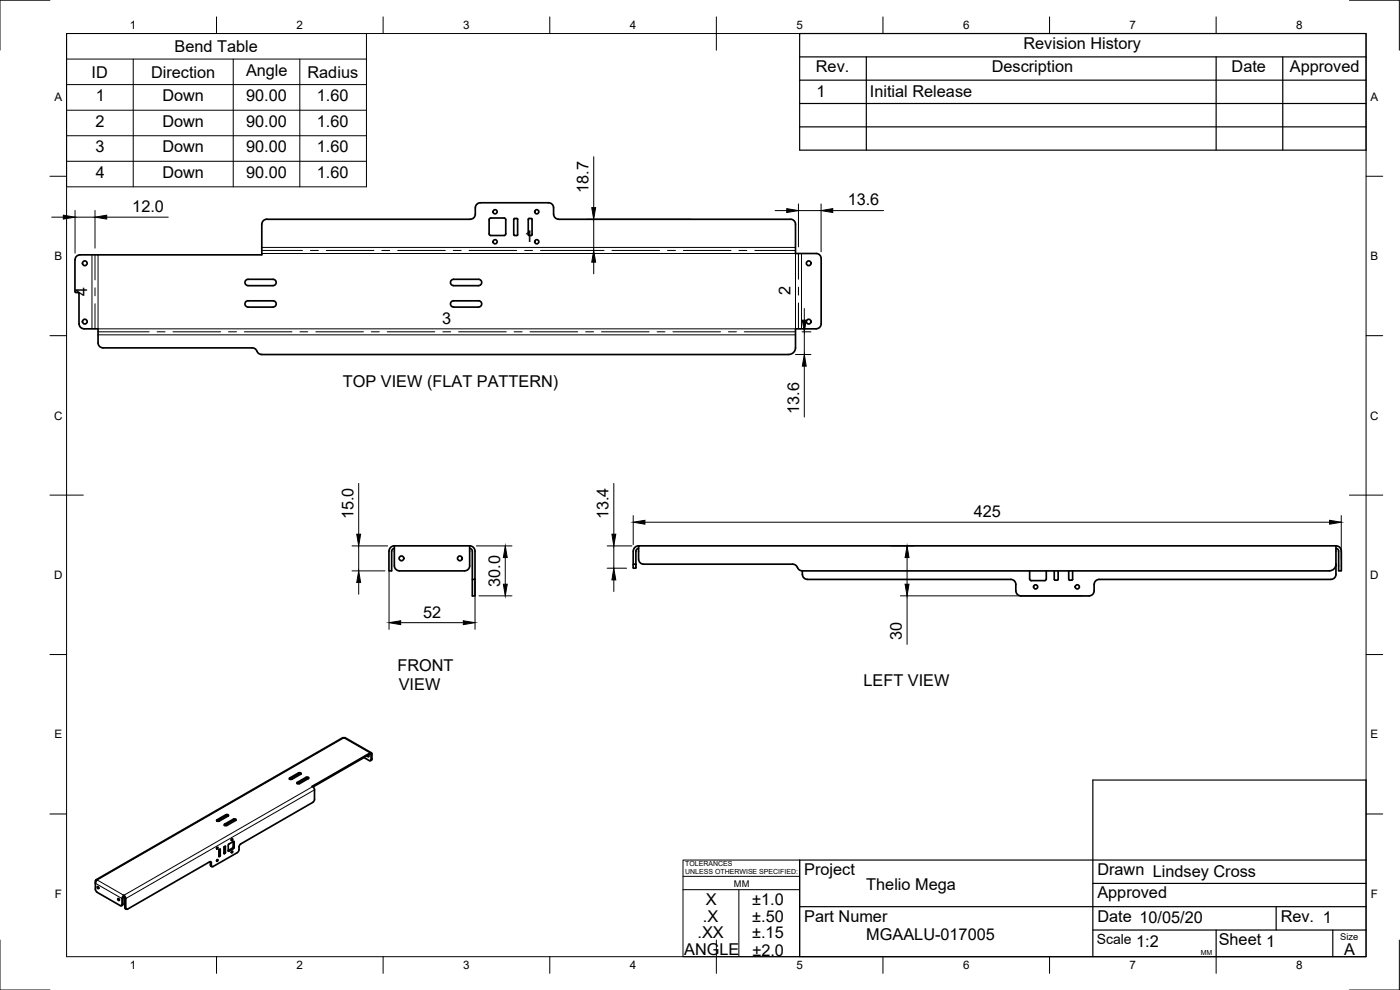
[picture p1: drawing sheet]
<svg xmlns="http://www.w3.org/2000/svg" width="420mm" height="297mm" viewBox="0 0 420 297" stroke-linecap="round" stroke-linejoin="round" font-family="sans-serif">
<!-- layer: Visible -->
<g fill="none" stroke="#000" stroke-width=".51">
<path d="M146.8 65.9l.5-.5h4l.5 .5M146.8 65.9v4.3l.5 .5h4l.4-.3 .1-4.5M155.3 65.8v4.6M155.4 65.8l-.3-.2h-.7l-.2 .2v4.6l.2 .3 .7-.1 .3-.2M158.6 65.6h.8l.3 .2v4.6l-.3 .3-.6-.1-.3-.2zM166.1 64.3v-2a1.49 1.49 0 0 0-1.5-1.5h-20.4a1.52 1.52 0 0 0-1.6 1.5v2a1.52 1.52 0 0 1-1.5 1.5h-61a1.52 1.52 0 0 0-1.5 1.5v9.2h-54.6a1.52 1.52 0 0 0-1.5 1.5v9.5l.3 .2M166.2 64.3a1.52 1.52 0 0 0 1.4 1.5h69.6a1.49 1.49 0 0 1 1.5 1.5v8.8h6.3a1.49 1.49 0 0 1 1.4 1.5v19.6a1.49 1.49 0 0 1-1.4 1.4l-6.3 .1v5.7a2 2 0 0 1-2 1.9M22.8 87.8h.7M23.5 87.7l.2 .3v9.2a1.52 1.52 0 0 0 1.5 1.5h4.2v4.2a1.52 1.52 0 0 0 1.5 1.5h44.8l.7 .1 .7 .9M73.8 84.1l.7-.3h7.4a.95 .95 0 0 1 1 1 .95 .95 0 0 1-1 .9h-7.4a.94 .94 0 0 1-.9-.6 .94 .94 0 0 1 .2-1zM73.8 90.5l.7-.3h7.4a.95 .95 0 0 1 1 1 .95 .95 0 0 1-1 .9h-7.4a.94 .94 0 0 1-.9-.6 .94 .94 0 0 1 .2-1zM135.5 84.1l.6-.3h7.5a.95 .95 0 0 1 1 1 .95 .95 0 0 1-1 .9h-7.5a.94 .94 0 0 1-.8-.6 .94 .94 0 0 1 .2-1z"/>
<path d="M135.5 90.5l.6-.3h7.5a.95 .95 0 0 1 1 1 .95 .95 0 0 1-1 .9h-7.5a.94 .94 0 0 1-.8-.6 .94 .94 0 0 1 .2-1zM77.1 105.4l.7 .8 .7 .1M78.5 106.4h158.2M118.3 163.8v6M118.3 163.8h22.6M118.4 163.8a1.63 1.63 0 0 0-1.7 1.6v5.9h.8v-5.9a.83 .83 0 0 1 .9-.8M140.9 163.8v6a1.49 1.49 0 0 1-1.4 1.5h-19.7a1.54 1.54 0 0 1-1.4-1.5M141 164.6a.79 .79 0 0 1 .8 .8v13.4h.8v-5M141 163.8a1.6 1.6 0 0 1 1.6 1.6v8.4h-.8M190 169.3v1.2h.8v-1.2M191.6 167.8v-4h209.3v8.5a1.49 1.49 0 0 1-1.5 1.5h-69.5M191.7 164.6a.83 .83 0 0 0-.9 .8v3.9"/>
<path d="M191.7 163.8a1.63 1.63 0 0 0-1.7 1.6v3.9h.8M191.7 167.8a1.49 1.49 0 0 0 1.4 1.5h44.8l.7 .2 1.1 1.4 1 .4M240.8 171.3v1M240.8 172.3a1.49 1.49 0 0 0 1.5 1.5M242.3 173.8h61.1a1.49 1.49 0 0 1 1.5 1.5v2M304.9 177.3a1.49 1.49 0 0 0 1.5 1.5h20.5M309 171.3v2.4l.3 .4 4.2 .1M314 171.3v2.4l-.5 .5M316.4 171.3v2.5l.3 .3M317.6 171.3v2.5l-.3 .3h-.6M320.7 171.3l.1 2.5 .2 .3h.7l.2-.3v-2.5M328.4 175.4v1.9a1.49 1.49 0 0 1-1.5 1.5"/>
<path d="M329.9 173.8a1.49 1.49 0 0 0-1.5 1.5M400.9 163.8a1.6 1.6 0 0 1 1.6 1.6v5.9h-.8v-5.9a.79 .79 0 0 0-.8-.8M401 169.3a2 2 0 0 1-2 2h-158.3M86.9 233.4l2.7-1.5 .8 .1-2.8 1.8h-.7zM89.2 235.1h.1M90.3 232.2h-.7l-2.7 1.6M91.9 233.2l-2.8 1.8 .8 .1 2.6-1.5M91.9 233.5l-2.7 1.6M91.9 233.2l.8 .1-.1 .3-.7-.1M94.4 239.8l-.5 .9-21.6 12.5-.5 .6-.1 1.1M109.3 227.3l1.5 .9M110.2 226.7l.4 .4-.1-.5 .2 .3"/>
<path d="M111.1 226.3l-17.1 9.8M111.1 226.2l.3 .2-.1 1.5-.2 .4-.3-.1M111.5 225.9l-7.9-4.5h-.8l-74 42.6M111.6 226.2l-.1-.3h-.4l-17.4 10 .7 .8v3.1M111.6 226.3v1.6l-.4 .3M63.1 258.5l.1 .2M63.1 258.7l.1 1 .4 .3M65.1 254.3l.3 .1-.3 .3zM65.1 258h.3l-.3 .4zM65.1 246v.4h.7M65.1 254.3l-.1 .2M65.1 258l-.1 .2"/>
<path d="M65.7 256.7h.1M65.8 254.9l.3-.1v1.9l-.3 .3M65.8 254.9v2.1M65.8 254.9v1.7M65.8 256.6v.1M67.3 256.1v-1.9l.3-.3v1.9l-.3 .3M67.4 254l-.2 1.9M67.4 247.3l2.7-1.5 .8 .1-2.8 1.8h-.7zM67.8 244.8l-2.7 1.5M67.8 244.5l-2.7 1.5M67.8 244.8h.7M67.8 244.5l.4-.1 .4 .3-2.8 1.7"/>
<path d="M69.5 255.5h.4l-.4 .4zM69.5 251.8h.4l-.4 .4zM69.6 255.4l-.2 .3M69.6 251.7l-.2 .3M69.8 254.4l-1.3 .8M70 252.5l-.2 1.9M70.3 252.5h-.2l-1.5 .9v2l1.5-.8 .2-.3M70.3 252.6v1.7M70.8 246.1h-.7l-2.7 1.5M71.7 254.9l-.5 .9-7.2 4.2-.5-.1-.1-1.3h-.5l-24.9 14.2-.3-.3v-3.2l-.5-.7-.5 .7-.1 2.1M28.6 264.4v2.4M28.6 266.8l.6 .9"/>
<path d="M28.6 264.4l.2-.4h.4l-.6 1M29.1 267.7l7 4M29.4 266.1l.2 .3M35.6 269.6l.2 .4M36.4 271.8l.5-.4v-2l.3-.4 .3 .5 .1 3.1M36.6 271.4l-.2 .4-.3-.1M37.2 268.6v.4M37.6 272.7l.3 .1"/>
<circle cx="25.5" cy="79" r=".71"/>
<circle cx="148.6" cy="63.5" r=".62"/>
<circle cx="148.6" cy="72.5" r=".62"/>
<circle cx="161.1" cy="72.5" r=".62"/>
<circle cx="161.1" cy="63.5" r=".62"/>
<circle cx="242.7" cy="79" r=".71"/>
<circle cx="25.5" cy="96.5" r=".71"/>
<circle cx="242.7" cy="96.5" r=".71"/>
<circle cx="120.5" cy="167.5" r=".71"/>
<circle cx="138" cy="167.5" r=".71"/>
<circle cx="310.8" cy="176.1" r=".62"/>
<circle cx="323.3" cy="176.1" r=".62"/>
<circle cx="29.4" cy="266.3" r=".26"/>
<circle cx="35.6" cy="269.9" r=".26"/>
</g>
<!-- layer: Center Lines -->
<g fill="none" stroke="#000" stroke-width=".3">
<path d="M28.5 76.5v7.5M78.6 75.1h12.2M93.2 75.1h2.3M97.9 75.1h14.3M114.6 75.1h2.4M119.4 75.1h14.2M136 75.1h2.4M140.8 75.1h14.3M157.5 75.1h2.3M162.2 75.1h14.3M178.9 75.1h2.4M183.7 75.1h14.3"/>
<path d="M200.3 75.1h2.4M205.1 75.1h14.3M221.8 75.1h2.3M226.5 75.1h12.2M239.6 76.1v7.7M28.5 86.4v2.3M28.5 91.1v7.6M29.4 99.6h15.4M47.1 99.6h2.4M51.9 99.6h14.3M68.6 99.6h2.4M73.3 99.6h14.3"/>
<path d="M90 99.6h2.4M94.8 99.6h14.3M111.4 99.6h2.4M116.2 99.6h14.3M132.9 99.6h2.4M137.6 99.6h14.3M154.3 99.6h2.4M159.1 99.6h14.3M175.7 99.6h2.4M180.5 99.6h14.3M197.2 99.6h2.4M202 99.6h14.2"/>
<path d="M218.6 99.6h2.4M223.4 99.6h15.3M239.6 86.2v2.3M239.6 90.9v7.8"/>
</g>
<!-- layer: Visible Narrow -->
<g fill="none" stroke="#000" stroke-width=".3">
<path d="M27.6 76.5v22.2M78.6 76.1h160.1v22.6h-209.3v-22.2M78.6 74.2h160.1M240.5 76.1v22.6M29.4 100.5h209.3M86.9 233.4v.4M89.2 234.7v.4M89.6 231.9v.3M91.9 233.2v.3M94.4 237l-56.7 32.6-.2-.1M104.6 229.7v.3M111.4 226.4l-.3-.1v-.4l-7.9-4.5-74 42.6 8 4.6 56.6-32.6"/>
<path d="M111.6 227.7l-.2 .2M63.1 258.7l.3 .2M63.1 259.5l.3 .2M65.1 246v.3M65.7 257h.1M65.7 256.7l.3 .2M65.8 256.6l.3 .1M66 254.8l.1 .1M67.2 256.1h.1M67.3 255.8l.3 .2M67.4 255.7l.2 .1M67.4 247.3v.3"/>
<path d="M67.6 253.9v.1M67.8 244.5v.3M68.5 255.3l.2 .1M69.8 254.4l.3 .2M70 254.1l.3 .2M70.1 245.8v.3M70.1 252.5l.2 .1M28.6 265l8 4.6M28.6 264.4l.2 .1M36.9 271.3l-.3 .1M37.5 272.3l.2 .2"/>
</g>
<!-- layer: Border -->
<g fill="none" stroke="#000" stroke-width=".3">
<path d="M15 .1h-15v15M20 10.1h390v276.9h-390zM65 5.1v5M115 5.1v5M165 5.1v5M215 5.1v10M265 5.1v5M315 5.1v5M365 5.1v5M405 .1h15v15M15 52.9h5M410 52.9h5"/>
<path d="M15 100.7h5M410 100.7h5M15 148.6h10M405 148.6h10M15 196.4h5M410 196.4h5M15 244.2h5M410 244.2h5M0 282.1v14.9h15M65 287v5M115 287v5M165 287v5"/>
<path d="M215 282.1v9.9M265 287v5M315 287v5M365 287v5M420 282.1v14.9h-15"/>
</g>
<!-- layer: TitleBlock -->
<g fill="none" stroke="#000" stroke-width=".36">
<path d="M240 10.1h170v34.9h-170zM240 17.1h170M260 17.1v27.9M365 17.1v27.9M385 17.1v27.9M240 38.1h170M240 31.1h170M240 24.1h170M410 258h-170v29h170v-53h-82v53M240 272h170M328 279h82M328 265.1h82"/>
<path d="M365 279v8M383 272v7M400 279v8"/>
</g>
<path d="M205 258h35v29h-35zM205 262.9h35M205 266.9h35M221.7 266.9v20" fill="none" stroke="#000" stroke-width=".3"/>
<!-- layer: BOM -->
<path d="M20 10.1h90v46h-90zM20 17.7h90M40 17.7v38.4M70 17.7v38.4M90 17.7v38.4M20 25.4h90M20 33.1h90M20 40.7h90M20 48.4h90" fill="none" stroke="#000" stroke-width=".3"/>
<!-- layer: Dimensions -->
<g fill="none" stroke="#000" stroke-width=".3">
<path d="M178.2 47v15.3M15.5 65.2h3.5M22.5 63.1v12.9M22.5 65.2h6M28.5 63.1v11.4M32 65.2h18.5M176.2 75.1h3.1M176.2 65.8h31.2M178.2 65.8v9.3M178.2 78.7v3.5M232.6 63.2h3.5M239.6 61.2v12.9"/>
<path d="M239.6 63.2h6.8M246.4 61.2v14.4M249.9 63.2h15.3M240.7 99.6h2.7M241.4 92.6v3.5M241.4 99.6v6.8M238.7 106.4h4.7M241.4 109.9v15.2M107.7 145v15.3M184.2 145v15.3M190 154.7v8.7M193.5 156.7h205.5"/>
<path d="M402.5 154.7v13.1M105.6 171.3h9.9M105.6 163.8h10.8M107.7 163.8v7.5M107.7 174.8v3.5M116.8 171.3v17.5M142.6 174.4v14.4M142.9 163.8h10.7M143.7 178.8h9.9M151.6 167.3v8M182.2 163.8h7.4M182.2 170.5h5.8"/>
<path d="M184.2 163.8v6.7M184.2 174v3.5M267.3 163.8h6.9M270.2 178.8h54.6M272.2 167.3v8M272.2 178.8v14.5M120.2 186.8h18.8"/>
</g>
<g fill="#000" stroke="#000" stroke-width=".3">
<path d="M19 64.6l3.5 .6-3.5 .5zM28.5 65.2l3.5-.6v1.1zM178.2 75.1l.6 3.6h-1.2zM177.6 62.3h1.2l-.6 3.5zM236.1 62.6l3.5 .6-3.5 .6zM246.4 63.2l3.5-.6v1.2zM240.8 96.1h1.2l-.6 3.5zM241.4 106.4l.6 3.5h-1.2zM190 156.7l3.5-.6v1.2zM399 156.1l3.5 .6-3.5 .6zM107.7 171.3l.5 3.5h-1.1zM107.1 160.3h1.1l-.5 3.5z"/>
<path d="M151.1 175.3h1.1l-.6 3.5zM151.6 163.8l.6 3.5h-1.1zM184.2 170.5l.6 3.5h-1.2zM183.6 160.3h1.2l-.6 3.5zM272.2 163.8l.6 3.5h-1.2zM271.6 175.3h1.2l-.6 3.5zM116.8 186.8l3.4-.5v1.1zM139 186.3l3.6 .5-3.6 .6z"/>
</g>
<g font-size="4.9">
<text x="52.4" y="15.6">Bend Table</text>
<text x="307.1" y="14.6">Revision History</text>
<text x="27.5" y="23.3">ID</text>
<text x="45.3" y="23.3">Direction</text>
<text x="73.8" y="22.8">Angle</text>
<text x="92.3" y="23.3">Radius</text>
<text x="244.9" y="21.6">Rev.</text>
<text x="297.6" y="21.6">Description</text>
<text x="369.6" y="21.6">Date</text>
<text x="387.1" y="21.6">Approved</text>
<text x="245" y="29.1">1</text>
<text x="261.1" y="29.1">Initial Release</text>
<text x="28.8" y="30.4">1</text>
<text x="48.7" y="30.4">Down</text>
<text x="73.9" y="30.4">90.00</text>
<text x="95.1" y="30.4">1.60</text>
<text x="28.7" y="38.1">2</text>
<text x="48.7" y="38.1">Down</text>
<text x="73.9" y="38.1">90.00</text>
<text x="95.1" y="38.1">1.60</text>
<text x="28.6" y="45.7">3</text>
<text x="48.7" y="45.7">Down</text>
<text x="73.9" y="45.7">90.00</text>
<text x="95.1" y="45.7">1.60</text>
<text x="28.7" y="53.4">4</text>
<text x="48.7" y="53.4">Down</text>
<text x="73.9" y="53.4">90.00</text>
<text x="95.1" y="53.4">1.60</text>
<text x="176.6" y="57.8" transform="rotate(-90 176.6 57.8)">18.7</text>
<text x="39.7" y="63.6">12.0</text>
<text x="254.4" y="61.6">13.6</text>
<text x="157.5" y="72.8">1</text>
<text x="26.1" y="88.8" transform="rotate(-90 26.1 88.8)">4</text>
<text x="237.2" y="88.7" transform="rotate(-90 237.2 88.7)">2</text>
<text x="132.7" y="97.1">3</text>
<text x="102.9" y="116.1">TOP VIEW (FLAT PATTERN)</text>
<text x="239.8" y="124.1" transform="rotate(-90 239.8 124.1)">13.6</text>
<text x="106.1" y="155.8" transform="rotate(-90 106.1 155.8)">15.0</text>
<text x="182.7" y="155.8" transform="rotate(-90 182.7 155.8)">13.4</text>
<text x="292.3" y="155.1">425</text>
<text x="150.1" y="176" transform="rotate(-90 150.1 176)">30.0</text>
<text x="127" y="185.3">52</text>
<text x="270.7" y="192.1" transform="rotate(-90 270.7 192.1)">30</text>
<text x="119.3" y="201.3">FRONT</text>
<text x="119.7" y="207.1">VIEW</text>
<text x="259.2" y="205.8">LEFT VIEW</text>
<text x="241.3" y="262.6">Project</text>
<text x="329.3" y="262.6">Drawn Lindsey Cross</text>
<text x="260" y="267">Thelio Mega</text>
<text x="329.3" y="269.5">Approved</text>
<text x="211.9" y="271.6">X</text>
<text x="225.8" y="271.6">±1.0</text>
<text x="209.3" y="281.5">.XX</text>
<text x="211" y="276.5">.X</text>
<text x="225.7" y="281.6">±.15</text>
<text x="225.8" y="276.6">±.50</text>
<text x="241.3" y="276.5">Part Numer</text>
<text x="329.3" y="276.5">Date 10/05/20</text>
<text x="384.3" y="276.5">Rev. 1</text>
<text x="205.3" y="286.6">ANGLE</text>
<text x="225.8" y="286.7">±2.0</text>
<text x="260" y="282.1">MGAALU-017005</text>
<text x="341" y="284">1:2</text>
<text x="365.8" y="283.6">Sheet 1</text>
<text x="403.4" y="286.5">A</text>
</g>
<text font-size="4.2" x="329.1" y="283.1">Scale</text>
<g font-size="3.5">
<text x="39" y="8.8">1</text>
<text x="89" y="8.8">2</text>
<text x="139" y="8.8">3</text>
<text x="189" y="8.8">4</text>
<text x="239" y="8.8">5</text>
<text x="289" y="8.8">6</text>
<text x="339" y="8.8">7</text>
<text x="389" y="8.8">8</text>
<text x="16.3" y="30.2">A</text>
<text x="411.3" y="30.2">A</text>
<text x="16.3" y="78">B</text>
<text x="411.3" y="78">B</text>
<text x="16.2" y="125.9">C</text>
<text x="411.2" y="125.9">C</text>
<text x="16.2" y="173.7">D</text>
<text x="411.2" y="173.7">D</text>
<text x="16.3" y="221.6">E</text>
<text x="411.3" y="221.6">E</text>
<text x="16.4" y="269.4">F</text>
<text x="411.4" y="269.4">F</text>
<text x="39" y="290.8">1</text>
<text x="89" y="290.8">2</text>
<text x="139" y="290.8">3</text>
<text x="189" y="290.8">4</text>
<text x="239" y="290.8">5</text>
<text x="289" y="290.8">6</text>
<text x="339" y="290.8">7</text>
<text x="389" y="290.8">8</text>
</g>
<g font-size="2.8">
<text x="220.3" y="266.1">MM</text>
<text x="402.3" y="282.1">Size</text>
</g>
<g font-size="2.1">
<text x="205.6" y="259.8">TOLERANCES</text>
<text x="205.6" y="262.3">UNLESS OTHERWISE SPECIFIED:</text>
<text x="360.4" y="286.5">MM</text>
</g>
</svg>
